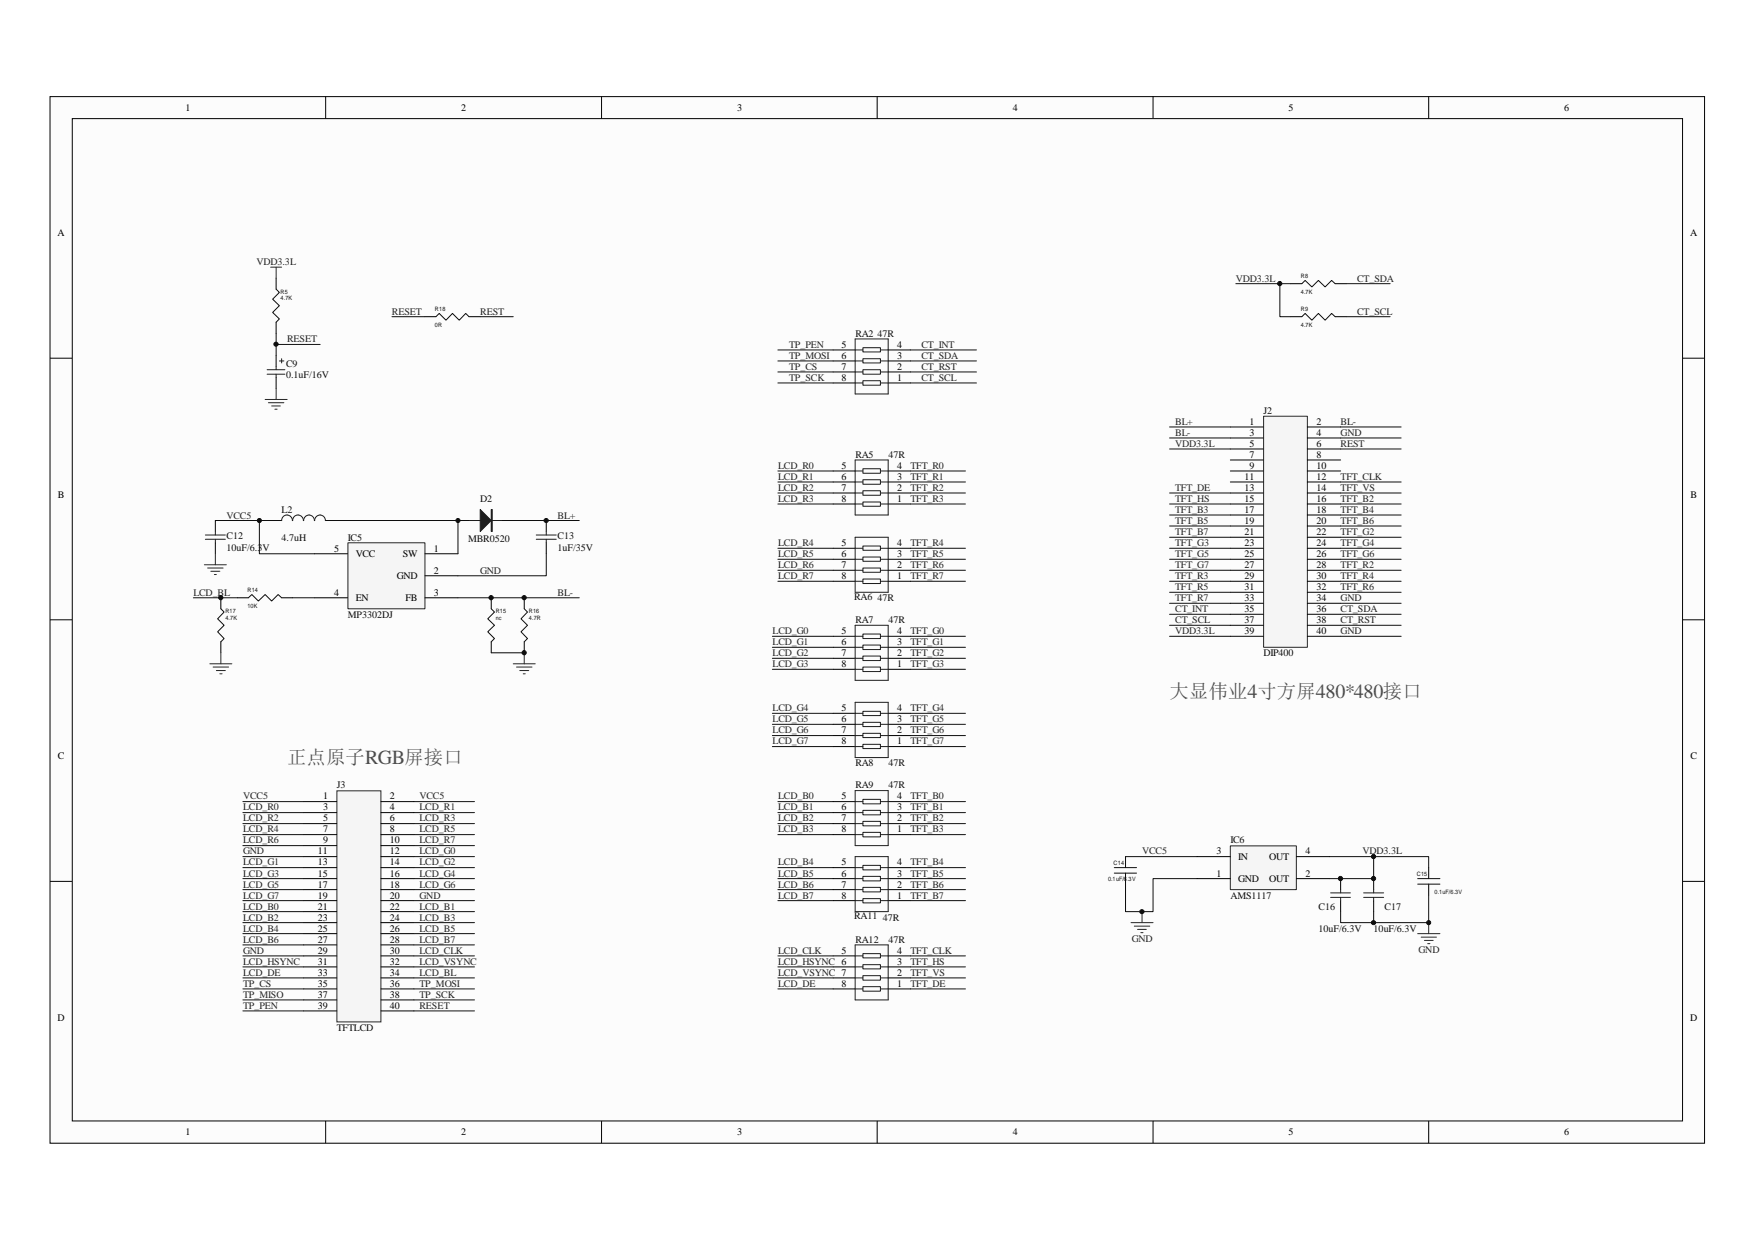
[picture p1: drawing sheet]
<svg xmlns="http://www.w3.org/2000/svg" width="297mm" height="210mm" viewBox="0 0 297 210" stroke-linecap="round" stroke-linejoin="round" font-family="sans-serif">
<path d="M8.5 16.4h280v177.1h-280z" fill="#fcfcfc"/>
<path d="M8.5 16.4h280v177.1h-280z" fill="none" stroke="#000" stroke-width=".17"/>
<path d="M12.3 20.1h272.5v169.7h-272.5z" fill="#fcfcfc"/>
<g fill="none" stroke="#000" stroke-width=".17">
<path d="M55.1 16.3v3.7M101.8 16.3v3.7M148.5 16.3v3.7M195.2 16.3v3.7M241.8 16.3v3.7M12.2 20.1h272.6v169.7h-272.6zM8.5 60.6h3.7M284.8 60.6h3.7M8.5 104.9h3.7M284.8 104.9h3.7M8.5 149.2h3.7M284.8 149.2h3.7"/>
<path d="M55.1 189.8v3.7M101.8 189.8v3.7M148.5 189.8v3.7M195.2 189.8v3.7M241.8 189.8v3.7"/>
</g>
<path d="M57.1 133.9h7.4v39.1h-7.4z" fill="#f5f5f5"/>
<path d="M57 133.9h7.5v39.1h-7.5z" fill="none" stroke="#262626" stroke-width=".17"/>
<g fill="none" stroke="#000" stroke-width=".17">
<path d="M141 79.7h3.7M150.3 79.7h3.8M141 85.3h3.7M141 83.5h3.7M141 81.6h3.7M141 98.4h3.7M141 96.5h3.7M141 94.7h3.7M141 92.8h3.7M150.3 85.3h3.8M150.3 83.5h3.8M150.3 81.6h3.8"/>
<path d="M150.3 98.4h3.8M150.3 96.5h3.8M150.3 94.7h3.8M150.3 92.8h3.8M141 113.3h3.7M141 111.4h3.7M141 109.6h3.7M141 107.7h3.7M150.3 113.3h3.8M150.3 111.4h3.8M150.3 109.6h3.8M150.3 107.7h3.8"/>
<path d="M51.4 135.7h5.6M51.4 137.6h5.6M51.4 139.4h5.6M64.5 135.7h5.6M64.5 137.6h5.6M64.5 139.4h5.6M141 135.7h3.7M141 137.6h3.7M141 139.4h3.7M141 126.4h3.7M141 124.5h3.7M141 122.6h3.7"/>
<path d="M141 120.7h3.7M150.3 135.7h3.8M150.3 137.6h3.8M150.3 139.4h3.8M150.3 126.4h3.8M150.3 124.5h3.8M150.3 122.6h3.8M150.3 120.7h3.8M51.4 141.3h5.6M51.4 143.1h5.6M51.4 145h5.6M51.4 146.9h5.6"/>
<path d="M51.4 148.7h5.6M51.4 150.6h5.6M51.4 152.5h5.6M51.4 154.3h5.6M51.4 156.2h5.6M51.4 158h5.6M51.4 159.9h5.6M64.5 141.3h5.6M64.5 143.1h5.6M64.5 145h5.6M64.5 146.9h5.6M64.5 148.7h5.6"/>
<path d="M64.5 150.6h5.6M64.5 152.5h5.6M64.5 154.3h5.6M64.5 156.2h5.6M64.5 158h5.6M64.5 159.9h5.6M141 141.3h3.7M141 146.9h3.7M141 148.7h3.7M141 150.6h3.7M141 152.5h3.7M150.3 141.3h3.8"/>
<path d="M150.3 146.9h3.8M150.3 148.7h3.8M150.3 150.6h3.8M150.3 152.5h3.8M51.4 161.8h5.6M51.4 163.7h5.6M51.4 165.5h5.6M51.4 167.4h5.6M51.4 169.3h5.6M51.4 171.1h5.6M64.5 161.8h5.6M64.5 163.7h5.6"/>
<path d="M64.5 165.5h5.6M64.5 167.4h5.6M64.5 169.3h5.6M64.5 171.1h5.6M141 161.8h3.7M141 163.7h3.7M141 165.5h3.7M141 167.4h3.7M150.3 161.8h3.8M150.3 163.7h3.8M150.3 165.5h3.8M150.3 167.4h3.8"/>
</g>
<g fill="none" stroke="#0e0e0e" stroke-width=".17">
<path d="M131.7 79.7h9.3M154.1 79.7h9.3M131.7 81.6h9.3M131.7 83.5h9.3M131.7 85.3h9.3M131.7 92.8h9.3M131.7 94.7h9.3M131.7 96.5h9.3M131.7 98.4h9.3M154.1 81.6h9.3M154.1 83.5h9.3M154.1 85.3h9.3"/>
<path d="M154.1 92.8h9.3M154.1 94.7h9.3M154.1 96.5h9.3M154.1 98.4h9.3M130.7 107.7h10.3M130.7 109.6h10.3M130.7 111.4h10.3M130.7 113.3h10.3M154.1 107.7h9.3M154.1 109.6h9.3M154.1 111.4h9.3M154.1 113.3h9.3"/>
<path d="M41.1 135.7h10.3M41.1 137.6h10.3M41.1 139.4h10.3M70.1 135.7h10.2M70.1 137.6h10.2M70.1 139.4h10.2M130.7 120.7h10.3M130.7 122.6h10.3M130.7 124.5h10.3M130.7 126.4h10.3M131.7 135.7h9.3M131.7 137.6h9.3"/>
<path d="M131.7 139.4h9.3M154.1 135.7h9.3M154.1 137.6h9.3M154.1 139.4h9.3M154.1 120.7h9.3M154.1 122.6h9.3M154.1 124.5h9.3M154.1 126.4h9.3M41.1 141.3h10.3M41.1 143.1h10.3M41.1 145h10.3M41.1 146.9h10.3"/>
<path d="M41.1 148.7h10.3M41.1 150.6h10.3M41.1 152.5h10.3M41.1 154.3h10.3M41.1 156.2h10.3M41.1 158h10.3M41.1 159.9h10.3M70.1 141.3h10.2M70.1 143.1h10.2M70.1 145h10.2M70.1 146.9h10.2M70.1 148.7h10.2"/>
<path d="M70.1 150.6h10.2M70.1 152.5h10.2M70.1 154.3h10.2M70.1 156.2h10.2M70.1 158h10.2M70.1 159.9h10.2M131.7 141.3h9.3M131.7 146.9h9.3M131.7 148.7h9.3M131.7 150.6h9.3M131.7 152.5h9.3M154.1 141.3h9.3"/>
<path d="M154.1 146.9h9.3M154.1 148.7h9.3M154.1 150.6h9.3M154.1 152.5h9.3M41.1 161.8h10.3M41.1 163.7h10.3M41.1 165.5h10.3M41.1 167.4h10.3M41.1 169.3h10.3M41.1 171.1h10.3M70.1 161.8h10.2M70.1 163.7h10.2"/>
<path d="M70.1 165.5h10.2M70.1 167.4h10.2M70.1 169.3h10.2M70.1 171.1h10.2M131.7 161.8h9.3M131.7 163.7h9.3M131.7 165.5h9.3M131.7 167.4h9.3M154.1 161.8h9.3M154.1 163.7h9.3M154.1 165.5h9.3M154.1 167.4h9.3"/>
</g>
<g fill="none" stroke="#1c1c1c" stroke-width=".17">
<path d="M144.7 77.9h5.6v9.3h-5.6zM144.7 79.7h1.3M146 79.3h3v.8h-3zM149 79.7h1.3M144.7 90.9h5.6v9.4h-5.6zM144.7 85.3h1.3M144.7 83.5h1.3M144.7 81.6h1.3M144.7 98.4h1.3M144.7 96.5h1.3M144.7 94.7h1.3M144.7 92.8h1.3"/>
<path d="M146 85h3v.7h-3zM146 83.1h3v.7h-3zM146 81.2h3v.8h-3zM146 98h3v.8h-3zM146 96.2h3v.7h-3zM146 94.3h3v.7h-3zM146 92.4h3v.7h-3zM149 85.3h1.3M149 83.5h1.3M149 81.6h1.3M149 98.4h1.3M149 96.5h1.3"/>
<path d="M149 94.7h1.3M149 92.8h1.3M144.7 105.8h5.6v9.4h-5.6zM144.7 118.9h5.6v9.3h-5.6zM144.7 113.3h1.3M144.7 111.4h1.3M144.7 109.6h1.3M144.7 107.7h1.3M146 112.9h3v.8h-3zM146 111.1h3v.7h-3zM146 109.2h3v.8h-3zM146 107.3h3v.8h-3z"/>
<path d="M149 113.3h1.3M149 111.4h1.3M149 109.6h1.3M149 107.7h1.3M144.7 133.8h5.6v9.3h-5.6zM144.7 126.4h1.3M144.7 124.5h1.3M144.7 122.6h1.3M144.7 120.7h1.3M144.7 139.4h1.3M144.7 137.6h1.3M144.7 135.7h1.3"/>
<path d="M146 126h3v.7h-3zM146 124.1h3v.8h-3zM146 122.3h3v.7h-3zM146 120.4h3v.7h-3zM146 139h3v.8h-3zM146 137.2h3v.7h-3zM146 135.3h3v.8h-3zM149 126.4h1.3M149 124.5h1.3M149 122.6h1.3M149 120.7h1.3M149 139.4h1.3"/>
<path d="M149 137.6h1.3M149 135.7h1.3M144.7 145h5.6v9.3h-5.6zM144.7 159.9h5.6v9.4h-5.6zM144.7 141.3h1.3M144.7 152.5h1.3M144.7 150.6h1.3M144.7 148.7h1.3M144.7 146.9h1.3M146 140.9h3v.8h-3zM146 152.1h3v.7h-3zM146 150.2h3v.8h-3z"/>
<path d="M146 148.4h3v.7h-3zM146 146.5h3v.7h-3zM149 141.3h1.3M149 152.5h1.3M149 150.6h1.3M149 148.7h1.3M149 146.9h1.3M144.7 167.4h1.3M144.7 165.5h1.3M144.7 163.7h1.3M144.7 161.8h1.3M146 167h3v.8h-3z"/>
<path d="M146 165.2h3v.7h-3zM146 163.3h3v.7h-3zM146 161.4h3v.8h-3zM149 167.4h1.3M149 165.5h1.3M149 163.7h1.3M149 161.8h1.3"/>
</g>
<path d="M213.9 70.5h7.4v39.1h-7.4z" fill="#f5f5f5"/>
<path d="M213.9 70.5h7.4v39.1h-7.4z" fill="none" stroke="#262626" stroke-width=".17"/>
<g fill="none" stroke="#000" stroke-width=".17">
<path d="M141 59.2h3.7M150.3 59.2h3.8M141 64.8h3.7M141 63h3.7M141 61.1h3.7M150.3 64.8h3.8M150.3 63h3.8M150.3 61.1h3.8M208.2 72.3h5.6M208.2 74.1h5.6M208.2 76h5.6M208.2 77.9h5.6"/>
<path d="M208.2 79.7h5.6M221.3 72.3h5.6M221.3 74.1h5.6M221.3 76h5.6M221.3 77.9h5.6M221.3 79.7h5.6M77.5 88.1h1.9M85 88.1h1.9M208.2 81.6h5.6M208.2 83.5h5.6M208.2 85.3h5.6M208.2 87.2h5.6"/>
<path d="M208.2 89h5.6M208.2 90.9h5.6M208.2 92.8h5.6M208.2 94.7h5.6M208.2 96.5h5.6M208.2 98.4h5.6M221.3 81.6h5.6M221.3 83.5h5.6M221.3 85.3h5.6M221.3 87.2h5.6M221.3 89h5.6M221.3 90.9h5.6"/>
<path d="M221.3 92.8h5.6M221.3 94.7h5.6M221.3 96.5h5.6M221.3 98.4h5.6M208.2 100.3h5.6M208.2 102.1h5.6M208.2 104h5.6M208.2 105.8h5.6M208.2 107.7h5.6M221.3 100.3h5.6M221.3 102.1h5.6M221.3 104h5.6"/>
<path d="M221.3 105.8h5.6M221.3 107.7h5.6"/>
</g>
<g fill="none" stroke="#0e0e0e" stroke-width=".17">
<path d="M131.7 59.2h9.3M154.1 59.2h11.2M131.7 61.1h9.3M131.7 63h9.3M131.7 64.8h9.3M154.1 61.1h11.2M154.1 63h11.2M154.1 64.8h11.2M198 72.3h10.2M198 74.1h10.2M198 76h10.2M226.9 72.3h10.3"/>
<path d="M226.9 74.1h10.3M226.9 76h10.3M198 83.5h10.2M198 85.3h10.2M198 87.2h10.2M198 89h10.2M198 90.9h10.2M198 92.8h10.2M198 94.7h10.2M198 96.5h10.2M198 98.4h10.2M226.9 81.6h10.3"/>
<path d="M226.9 83.5h10.3M226.9 85.3h10.3M226.9 87.2h10.3M226.9 89h10.3M226.9 90.9h10.3M226.9 92.8h10.3M226.9 94.7h10.3M226.9 96.5h10.3M226.9 98.4h10.3M198 100.3h10.2M198 102.1h10.2M198 105.8h10.2"/>
<path d="M198 107.7h10.2M226.9 100.3h10.3M226.9 102.1h10.3M226.9 104h10.3M226.9 105.8h10.3M226.9 107.7h10.3"/>
</g>
<g fill="none" stroke="#1c1c1c" stroke-width=".17">
<path d="M144.7 57.4h5.6v9.3h-5.6zM144.7 59.2h1.3M146 58.9h3v.7h-3zM149 59.2h1.3M144.7 64.8h1.3M144.7 63h1.3M144.7 61.1h1.3M146 64.4h3v.8h-3zM146 62.6h3v.7h-3zM146 60.7h3v.7h-3zM149 64.8h1.3M149 63h1.3"/>
<path d="M149 61.1h1.3M79.4 88.1h5.6"/>
</g>
<g fill="#1c1c1c" stroke="#1c1c1c" stroke-width=".17">
<path d="M83.1 86.2h.2v3.8h-.2z" fill-rule="evenodd"/>
<path d="M81.3 86.2l1.8 1.9-1.8 1.9z" fill-rule="evenodd"/>
</g>
<path d="M58.9 91.9h13v11.2h-13z" fill="#f5f5f5"/>
<g fill="none" stroke="#262626" stroke-width=".17">
<path d="M34.6 95.6h3.7M35.1 96.2h2.7M35.7 96.7h1.5M36.3 97.3h.3M36.4 93.7v1.9M58.9 91.9h13v11.2h-13zM35.5 112.4h3.7M36.1 112.9h2.6M36.6 113.5h1.5M37.2 114.1h.4M37.4 110.5v1.9M86.9 112.4h3.7"/>
<path d="M87.4 112.9h2.6M88 113.5h1.5M88.6 114.1h.3M88.7 110.5v1.9M191.4 156.2h3.8M192 156.8h2.6M192.5 157.3h1.5M193.1 157.9h.4M193.3 154.3v1.9M239.9 158h3.8M240.5 158.6h2.6M241.1 159.2h1.5"/>
<path d="M241.6 159.7h.4M241.8 156.2v1.8"/>
</g>
<g fill="none" stroke="#000" stroke-width=".17">
<path d="M36.4 88.1v1.9M36.4 91.9v1.8M43.9 88.1h3.8M53.3 93.7h5.5M55.1 88.1h3.7M71.9 93.7h5.6M71.9 97.5h5.6M92.5 88.1v1.9M92.5 91.9v1.8M37.4 101.2v1.9M37.4 108.6v1.9M40.2 101.2h1.8"/>
<path d="M47.7 101.2h1.8M53.3 101.2h5.5M71.9 101.2h5.6M83.1 101.2v1.9M83.1 108.6v1.9M88.7 101.2v1.9M88.7 108.6v1.9M190.5 145v1.9M190.5 147.8v1.9M241.8 146.9v1.8M241.8 149.7v1.8"/>
</g>
<g fill="none" stroke="#0e0e0e" stroke-width=".17">
<path d="M36.4 88.1h7.5v5.6h9.4M58.8 88.1h18.7v5.6M86.9 88.1h11.1M92.5 93.7v3.8h-15M32.7 101.2h7.5M37.4 103.1l.5 .5-1.1 1.1 1.1 1.1-1.1 1.1 1.1 1.2-.5 .5M42 101.2l.6-.6 1.1 1.1 1.2-1.1 1.1 1.1 1.1-1.1 .6 .6M49.5 101.2h3.8M77.5 101.2h20.5M83.1 103.1l.6 .5-1.2 1.1 1.2 1.1-1.2 1.1 1.2 1.2-.6 .5M83.1 110.5h5.6M88.7 103.1l.6 .5-1.1 1.1 1.1 1.1-1.1 1.1 1.1 1.2-.6 .5"/>
<path d="M188.6 146.9h3.8M188.6 147.8h3.8M190.5 145h12.1M202.6 148.7h-7.4v5.6h-4.7v-4.6M225 145h16.8v1.9M239.9 148.7h3.8M239.9 149.7h3.8"/>
</g>
<path d="M34.8 91.3h3.3M34.8 90.6h3.3M36.4 90v.6M36.4 91.3v.6M47.7 88.1a.91 .91 0 0 1 .9-.9 .91 .91 0 0 1 .9 .9M49.5 88.1a.91 .91 0 0 1 .9-.9 .91 .91 0 0 1 1 .9M51.4 88.1a.91 .91 0 0 1 .9-.9 .91 .91 0 0 1 .9 .9M53.3 88.1a.91 .91 0 0 1 .9-.9 .91 .91 0 0 1 .9 .9M90.8 91.3h3.3M90.8 90.6h3.3M92.5 90v.6M92.5 91.3v.6" fill="none" stroke="#1c1c1c" stroke-width=".17"/>
<path d="M208.3 143.2h11.1v7.4h-11.1z" fill="#f5f5f5"/>
<path d="M45.8 45.2h1.9M46.7 45.2v1.9M44.9 67.6h3.7M45.4 68.2h2.6M46 68.7h1.5M46.5 69.3h.4M46.7 65.8v1.8M208.2 143.2h11.2v7.4h-11.2z" fill="none" stroke="#262626" stroke-width=".17"/>
<g fill="none" stroke="#000" stroke-width=".17">
<path d="M46.7 47.1v1.9M46.7 54.5v1.9M71.9 53.6h1.9M79.4 53.6h1.9M218.5 48h1.8M218.5 53.6h1.8M226 48h1.8M226 53.6h1.8M46.7 60.2v1.8M46.7 63.9v1.9M202.6 145h5.6M202.6 148.7h5.6"/>
<path d="M219.4 145h5.6M219.4 148.7h5.6M226.9 148.7v1.9M226.9 152.5v1.8M232.5 148.7v1.9M232.5 152.5v1.8"/>
</g>
<g fill="none" stroke="#1c1c1c" stroke-width=".17">
<path d="M45.2 63.3h3M45.2 62.6h3M46.7 62v.6M46.7 63.3v.6M47.3 61.1h.7M47.7 60.7v.7M225.2 151.9h3.4M225.2 151.1h3.4M226.9 150.6v.5M226.9 151.9v.6M230.8 151.9h3.4M230.8 151.1h3.4"/>
<path d="M232.5 150.6v.5M232.5 151.9v.6"/>
</g>
<g fill="none" stroke="#0e0e0e" stroke-width=".17">
<path d="M46.7 49l.6 .5-1.2 1.1 1.2 1.1-1.2 1.2 1.2 1.1-.6 .5M46.7 56.4v3.8M46.7 58.3h7.5M66.3 53.6h5.6M73.8 53.6l.5-.5 1.2 1.1 1.1-1.1 1.1 1.1 1.1-1.1 .6 .5M81.3 53.6h5.6M209.2 48h9.3M216.6 48v5.6h1.9M220.3 48l.6-.5 1.1 1.1 1.1-1.1 1.2 1.1 1.1-1.1 .6 .5M220.3 53.6l.6-.5 1.1 1.1 1.1-1.1 1.2 1.1 1.1-1.1 .6 .5M227.8 48h7.5M227.8 53.6h7.5"/>
<path d="M198 104h10.2M232.5 145v3.7h-7.5M232.5 154.3v1.9M241.8 151.5v4.7h-14.9v-1.9"/>
</g>
<g fill="#0e0e0e" stroke="#0e0e0e" stroke-width=".17">
<circle cx="37.4" cy="101.2" r=".36"/>
<circle cx="43.9" cy="88.1" r=".35"/>
<circle cx="46.7" cy="58.3" r=".35"/>
<circle cx="77.5" cy="88.1" r=".35"/>
<circle cx="83.1" cy="101.2" r=".36"/>
<circle cx="88.7" cy="110.5" r=".36"/>
<circle cx="88.7" cy="101.2" r=".36"/>
<circle cx="92.4" cy="88.1" r=".35"/>
<circle cx="193.3" cy="154.3" r=".35"/>
<circle cx="216.6" cy="48" r=".36"/>
<circle cx="226.9" cy="148.7" r=".37"/>
<circle cx="232.5" cy="156.2" r=".35"/>
<circle cx="232.5" cy="148.7" r=".36"/>
<circle cx="232.5" cy="145" r=".36"/>
<circle cx="241.8" cy="156.2" r=".35"/>
</g>
<g font-size="3.3" fill="#4c4c4c">
<text x="198" y="118.1">大显伟业4寸方屏480*480接口</text>
<text x="48.6" y="129.3">正点原子RGB屏接口</text>
</g>
<g font-size="1.7">
<text x="31.4" y="18.7">1</text>
<text x="78.1" y="18.7">2</text>
<text x="124.8" y="18.7">3</text>
<text x="171.4" y="18.7">4</text>
<text x="218.1" y="18.7">5</text>
<text x="264.8" y="18.7">6</text>
<text x="9.7" y="39.9">A</text>
<text x="286.1" y="39.9">A</text>
<text x="142.4" y="58.9">5</text>
<text x="151.8" y="58.9">4</text>
<text x="142.4" y="64.4">8</text>
<text x="142.4" y="62.6">7</text>
<text x="142.4" y="60.7">6</text>
<text x="151.8" y="64.4">1</text>
<text x="151.8" y="62.6">2</text>
<text x="151.8" y="60.7">3</text>
<text x="211.5" y="71.9">1</text>
<text x="222.8" y="71.9">2</text>
<text x="211.5" y="73.8">3</text>
<text x="211.5" y="75.6">5</text>
<text x="211.5" y="77.5">7</text>
<text x="222.8" y="73.8">4</text>
<text x="222.8" y="75.6">6</text>
<text x="222.8" y="77.5">8</text>
<text x="142.4" y="83.1">7</text>
<text x="142.4" y="81.3">6</text>
<text x="142.4" y="79.4">5</text>
<text x="151.8" y="83.1">2</text>
<text x="151.8" y="81.3">3</text>
<text x="151.8" y="79.4">4</text>
<text x="210.7" y="81.3">11</text>
<text x="210.7" y="83.1">13</text>
<text x="211.5" y="79.4">9</text>
<text x="222.8" y="79.4">10</text>
<text x="222.8" y="81.3">12</text>
<text x="222.8" y="83.1">14</text>
<text x="9.8" y="84.2">B</text>
<text x="142.4" y="85">8</text>
<text x="151.8" y="85">1</text>
<text x="210.7" y="85">15</text>
<text x="210.7" y="86.8">17</text>
<text x="210.7" y="88.7">19</text>
<text x="222.8" y="85">16</text>
<text x="222.8" y="86.8">18</text>
<text x="222.8" y="88.7">20</text>
<text x="286.1" y="84.2">B</text>
<text x="56.6" y="93.4">5</text>
<text x="60.2" y="94.3">VCC</text>
<text x="68.2" y="94.3">SW</text>
<text x="73.4" y="93.4">1</text>
<text x="142.4" y="94.3">6</text>
<text x="142.4" y="92.4">5</text>
<text x="151.8" y="94.3">3</text>
<text x="151.8" y="92.4">4</text>
<text x="210.7" y="90.6">21</text>
<text x="210.7" y="92.4">23</text>
<text x="210.7" y="94.3">25</text>
<text x="222.8" y="90.6">22</text>
<text x="222.8" y="92.4">24</text>
<text x="222.8" y="94.3">26</text>
<text x="56.6" y="100.8">4</text>
<text x="60.2" y="101.7">EN</text>
<text x="67.1" y="98">GND</text>
<text x="68.6" y="101.7">FB</text>
<text x="73.4" y="97.1">2</text>
<text x="73.4" y="100.8">3</text>
<text x="142.4" y="98">8</text>
<text x="142.4" y="96.2">7</text>
<text x="151.8" y="98">1</text>
<text x="151.8" y="96.2">2</text>
<text x="210.7" y="96.2">27</text>
<text x="210.7" y="98">29</text>
<text x="210.7" y="99.9">31</text>
<text x="210.7" y="101.7">33</text>
<text x="222.8" y="96.2">28</text>
<text x="222.8" y="98">30</text>
<text x="222.8" y="99.9">32</text>
<text x="222.8" y="101.7">34</text>
<text x="142.4" y="107.3">5</text>
<text x="151.8" y="107.3">4</text>
<text x="210.7" y="103.6">35</text>
<text x="210.7" y="105.5">37</text>
<text x="210.7" y="107.3">39</text>
<text x="222.8" y="103.6">36</text>
<text x="222.8" y="105.5">38</text>
<text x="222.8" y="107.3">40</text>
<text x="142.4" y="113">8</text>
<text x="142.4" y="111.1">7</text>
<text x="142.4" y="109.2">6</text>
<text x="151.8" y="113">1</text>
<text x="151.8" y="111.1">2</text>
<text x="151.8" y="109.2">3</text>
<text x="142.4" y="126">8</text>
<text x="142.4" y="124.1">7</text>
<text x="142.4" y="122.3">6</text>
<text x="142.4" y="120.4">5</text>
<text x="151.8" y="126">1</text>
<text x="151.8" y="124.1">2</text>
<text x="151.8" y="122.3">3</text>
<text x="151.8" y="120.4">4</text>
<text x="9.8" y="128.5">C</text>
<text x="286.1" y="128.5">C</text>
<text x="54.7" y="135.3">1</text>
<text x="54.7" y="137.2">3</text>
<text x="66" y="135.3">2</text>
<text x="66" y="137.2">4</text>
<text x="142.4" y="137.2">6</text>
<text x="142.4" y="135.3">5</text>
<text x="151.8" y="137.2">3</text>
<text x="151.8" y="135.3">4</text>
<text x="54.7" y="139">5</text>
<text x="54.7" y="140.9">7</text>
<text x="54.7" y="142.8">9</text>
<text x="66" y="139">6</text>
<text x="66" y="140.9">8</text>
<text x="66" y="142.8">10</text>
<text x="142.4" y="140.9">8</text>
<text x="142.4" y="139">7</text>
<text x="151.8" y="140.9">1</text>
<text x="151.8" y="139">2</text>
<text x="53.8" y="144.6">11</text>
<text x="53.8" y="146.5">13</text>
<text x="53.8" y="148.4">15</text>
<text x="66" y="144.6">12</text>
<text x="66" y="146.5">14</text>
<text x="66" y="148.4">16</text>
<text x="142.4" y="148.4">6</text>
<text x="142.4" y="146.5">5</text>
<text x="151.8" y="148.4">3</text>
<text x="151.8" y="146.5">4</text>
<text x="205.9" y="144.6">3</text>
<text x="205.9" y="148.4">1</text>
<text x="209.5" y="145.6">IN</text>
<text x="209.5" y="149.3">GND</text>
<text x="214.8" y="149.3">OUT</text>
<text x="214.8" y="145.6">OUT</text>
<text x="220.9" y="148.4">2</text>
<text x="220.9" y="144.6">4</text>
<text x="53.8" y="150.3">17</text>
<text x="53.8" y="152.1">19</text>
<text x="53.8" y="154">21</text>
<text x="53.8" y="155.8">23</text>
<text x="66" y="150.3">18</text>
<text x="66" y="152.1">20</text>
<text x="66" y="154">22</text>
<text x="66" y="155.8">24</text>
<text x="142.4" y="152.1">8</text>
<text x="142.4" y="150.3">7</text>
<text x="151.8" y="152.1">1</text>
<text x="151.8" y="150.3">2</text>
<text x="53.8" y="157.7">25</text>
<text x="53.8" y="159.6">27</text>
<text x="53.8" y="161.4">29</text>
<text x="66" y="157.7">26</text>
<text x="66" y="159.6">28</text>
<text x="66" y="161.4">30</text>
<text x="142.4" y="161.4">5</text>
<text x="151.8" y="161.4">4</text>
<text x="53.8" y="163.3">31</text>
<text x="53.8" y="165.2">33</text>
<text x="53.8" y="167">35</text>
<text x="66" y="163.3">32</text>
<text x="66" y="165.2">34</text>
<text x="66" y="167">36</text>
<text x="142.4" y="167">8</text>
<text x="151.8" y="167">1</text>
<text x="151.8" y="165.2">2</text>
<text x="151.8" y="163.3">3</text>
<text x="9.7" y="172.8">D</text>
<text x="53.8" y="168.9">37</text>
<text x="53.8" y="170.7">39</text>
<text x="66" y="168.9">38</text>
<text x="66" y="170.7">40</text>
<text x="286.1" y="172.8">D</text>
<text x="31.4" y="192.2">1</text>
<text x="78.1" y="192.2">2</text>
<text x="124.8" y="192.2">3</text>
<text x="171.4" y="192.2">4</text>
<text x="218.1" y="192.2">5</text>
<text x="264.8" y="192.2">6</text>
</g>
<g font-size="1.7" fill="#262626">
<text x="43.4" y="44.8">VDD3.3L</text>
<text x="209.2" y="47.7">VDD3.3L</text>
<text x="229.7" y="47.7">CT_SDA</text>
<text x="66.3" y="53.3">RESET</text>
<text x="81.3" y="53.3">REST</text>
<text x="229.7" y="53.3">CT_SCL</text>
<text x="48.6" y="57.9">RESET</text>
<text x="133.6" y="58.9">TP_PEN</text>
<text x="156" y="58.9">CT_INT</text>
<text x="133.6" y="64.4">TP_SCK</text>
<text x="133.6" y="60.7">TP_MOSI</text>
<text x="133.6" y="62.6">TP_CS</text>
<text x="156" y="64.4">CT_SCL</text>
<text x="156" y="60.7">CT_SDA</text>
<text x="156" y="62.6">CT_RST</text>
<text x="198.9" y="71.9">BL+</text>
<text x="226.9" y="71.9">BL-</text>
<text x="198.9" y="73.8">BL-</text>
<text x="198.9" y="75.6">VDD3.3L</text>
<text x="226.9" y="75.6">REST</text>
<text x="226.9" y="73.8">GND</text>
<text x="131.7" y="83.1">LCD_R2</text>
<text x="131.7" y="81.3">LCD_R1</text>
<text x="131.7" y="79.4">LCD_R0</text>
<text x="154.1" y="79.4">TFT_R0</text>
<text x="154.1" y="81.3">TFT_R1</text>
<text x="154.1" y="83.1">TFT_R2</text>
<text x="198.9" y="83.1">TFT_DE</text>
<text x="226.9" y="83.1">TFT_VS</text>
<text x="226.9" y="81.3">TFT_CLK</text>
<text x="38.4" y="87.8">VCC5</text>
<text x="94.4" y="87.8">BL+</text>
<text x="131.7" y="85">LCD_R3</text>
<text x="154.1" y="85">TFT_R3</text>
<text x="198.9" y="85">TFT_HS</text>
<text x="198.9" y="86.8">TFT_B3</text>
<text x="198.9" y="88.7">TFT_B5</text>
<text x="226.9" y="85">TFT_B2</text>
<text x="226.9" y="86.8">TFT_B4</text>
<text x="226.9" y="88.7">TFT_B6</text>
<text x="131.7" y="94.3">LCD_R5</text>
<text x="131.7" y="92.4">LCD_R4</text>
<text x="154.1" y="92.4">TFT_R4</text>
<text x="154.1" y="94.3">TFT_R5</text>
<text x="198.9" y="92.4">TFT_G3</text>
<text x="198.9" y="94.3">TFT_G5</text>
<text x="198.9" y="90.6">TFT_B7</text>
<text x="226.9" y="90.6">TFT_G2</text>
<text x="226.9" y="92.4">TFT_G4</text>
<text x="226.9" y="94.3">TFT_G6</text>
<text x="32.7" y="100.8">LCD_BL</text>
<text x="81.3" y="97.1">GND</text>
<text x="94.4" y="100.8">BL-</text>
<text x="131.7" y="98">LCD_R7</text>
<text x="131.7" y="96.2">LCD_R6</text>
<text x="154.1" y="96.2">TFT_R6</text>
<text x="154.1" y="98">TFT_R7</text>
<text x="198.9" y="96.2">TFT_G7</text>
<text x="198.9" y="98">TFT_R3</text>
<text x="198.9" y="99.9">TFT_R5</text>
<text x="198.9" y="101.7">TFT_R7</text>
<text x="226.9" y="101.7">GND</text>
<text x="226.9" y="96.2">TFT_R2</text>
<text x="226.9" y="98">TFT_R4</text>
<text x="226.9" y="99.9">TFT_R6</text>
<text x="130.8" y="107.3">LCD_G0</text>
<text x="154.1" y="107.3">TFT_G0</text>
<text x="198.9" y="107.3">VDD3.3L</text>
<text x="198.9" y="103.6">CT_INT</text>
<text x="198.9" y="105.5">CT_SCL</text>
<text x="226.9" y="103.6">CT_SDA</text>
<text x="226.9" y="105.5">CT_RST</text>
<text x="226.9" y="107.3">GND</text>
<text x="130.8" y="113">LCD_G3</text>
<text x="130.8" y="111.1">LCD_G2</text>
<text x="130.8" y="109.2">LCD_G1</text>
<text x="154.1" y="109.2">TFT_G1</text>
<text x="154.1" y="111.1">TFT_G2</text>
<text x="154.1" y="113">TFT_G3</text>
<text x="130.8" y="126">LCD_G7</text>
<text x="130.8" y="124.1">LCD_G6</text>
<text x="130.8" y="122.3">LCD_G5</text>
<text x="130.8" y="120.4">LCD_G4</text>
<text x="154.1" y="122.3">TFT_G5</text>
<text x="154.1" y="124.1">TFT_G6</text>
<text x="154.1" y="126">TFT_G7</text>
<text x="154.1" y="120.4">TFT_G4</text>
<text x="41.1" y="137.2">LCD_R0</text>
<text x="41.1" y="135.3">VCC5</text>
<text x="71" y="137.2">LCD_R1</text>
<text x="71" y="135.3">VCC5</text>
<text x="131.7" y="137.2">LCD_B1</text>
<text x="131.7" y="135.3">LCD_B0</text>
<text x="154.1" y="135.3">TFT_B0</text>
<text x="154.1" y="137.2">TFT_B1</text>
<text x="41.1" y="142.8">LCD_R6</text>
<text x="41.1" y="139">LCD_R2</text>
<text x="41.1" y="140.9">LCD_R4</text>
<text x="71" y="140.9">LCD_R5</text>
<text x="71" y="142.8">LCD_R7</text>
<text x="71" y="139">LCD_R3</text>
<text x="131.7" y="140.9">LCD_B3</text>
<text x="131.7" y="139">LCD_B2</text>
<text x="154.1" y="139">TFT_B2</text>
<text x="154.1" y="140.9">TFT_B3</text>
<text x="41.1" y="144.6">GND</text>
<text x="41.1" y="146.5">LCD_G1</text>
<text x="41.1" y="148.4">LCD_G3</text>
<text x="71" y="144.6">LCD_G0</text>
<text x="71" y="146.5">LCD_G2</text>
<text x="71" y="148.4">LCD_G4</text>
<text x="131.7" y="146.5">LCD_B4</text>
<text x="131.7" y="148.4">LCD_B5</text>
<text x="154.1" y="146.5">TFT_B4</text>
<text x="154.1" y="148.4">TFT_B5</text>
<text x="193.3" y="144.6">VCC5</text>
<text x="230.6" y="144.6">VDD3.3L</text>
<text x="41.1" y="150.3">LCD_G5</text>
<text x="41.1" y="152.1">LCD_G7</text>
<text x="41.1" y="155.8">LCD_B2</text>
<text x="41.1" y="154">LCD_B0</text>
<text x="71" y="150.3">LCD_G6</text>
<text x="71" y="152.1">GND</text>
<text x="71" y="154">LCD_B1</text>
<text x="71" y="155.8">LCD_B3</text>
<text x="131.7" y="150.3">LCD_B6</text>
<text x="131.7" y="152.1">LCD_B7</text>
<text x="154.1" y="150.3">TFT_B6</text>
<text x="154.1" y="152.1">TFT_B7</text>
<text x="41.1" y="157.7">LCD_B4</text>
<text x="41.1" y="159.6">LCD_B6</text>
<text x="41.1" y="161.4">GND</text>
<text x="71" y="157.7">LCD_B5</text>
<text x="71" y="159.6">LCD_B7</text>
<text x="71" y="161.4">LCD_CLK</text>
<text x="131.7" y="161.4">LCD_CLK</text>
<text x="154.1" y="161.4">TFT_CLK</text>
<text x="191.6" y="159.5">GND</text>
<text x="240.1" y="161.4">GND</text>
<text x="41.1" y="163.3">LCD_HSYNC</text>
<text x="41.1" y="167">TP_CS</text>
<text x="41.1" y="165.2">LCD_DE</text>
<text x="71" y="167">TP_MOSI</text>
<text x="71" y="165.2">LCD_BL</text>
<text x="71" y="163.3">LCD_VSYNC</text>
<text x="131.7" y="167">LCD_DE</text>
<text x="131.7" y="165.2">LCD_VSYNC 7</text>
<text x="131.7" y="163.3">LCD_HSYNC 6</text>
<text x="154.1" y="167">TFT_DE</text>
<text x="154.1" y="165.2">TFT_VS</text>
<text x="154.1" y="163.3">TFT_HS</text>
<text x="41.1" y="168.9">TP_MISO</text>
<text x="41.1" y="170.7">TP_PEN</text>
<text x="71" y="168.9">TP_SCK</text>
<text x="71" y="170.7">RESET</text>
</g>
<g font-size="1.7" fill="#0e0e0e">
<text x="144.8" y="57">RA2</text>
<text x="148.5" y="57">47R</text>
<text x="48.4" y="62.2">C9</text>
<text x="48.4" y="64.1">0.1uF/16V</text>
<text x="213.8" y="70">J2</text>
<text x="144.8" y="77.5">RA5</text>
<text x="150.4" y="77.5">47R</text>
<text x="47.7" y="86.8">L2</text>
<text x="81.3" y="85">D2</text>
<text x="38.4" y="91.3">C12</text>
<text x="38.4" y="93.2">10uF/6.3V</text>
<text x="47.7" y="91.5">4.7uH</text>
<text x="58.9" y="91.5">IC5</text>
<text x="79.2" y="91.7">MBR0520</text>
<text x="94.4" y="91.3">C13</text>
<text x="94.4" y="93.2">1uF/35V</text>
<text x="144.6" y="101.6">RA6</text>
<text x="148.5" y="101.7">47R</text>
<text x="58.9" y="104.5">MP3302DJ</text>
<text x="144.8" y="105.5">RA7</text>
<text x="150.4" y="105.5">47R</text>
<text x="213.8" y="111.1">DIP400</text>
<text x="144.8" y="129.7">RA8</text>
<text x="150.4" y="129.7">47R</text>
<text x="57" y="133.4">J3</text>
<text x="144.8" y="133.4">RA9</text>
<text x="150.4" y="133.4">47R</text>
<text x="208.2" y="142.8">IC6</text>
<text x="144.6" y="155.6">RA11</text>
<text x="149.4" y="155.8">47R</text>
<text x="208.2" y="152.1">AMS1117</text>
<text x="223.2" y="154">C16</text>
<text x="234.4" y="154">C17</text>
<text x="144.8" y="159.6">RA12</text>
<text x="150.4" y="159.6">47R</text>
<text x="223.2" y="157.7">10uF/6.3V</text>
<text x="232.5" y="157.7">10uF/6.3V</text>
<text x="57" y="174.5">TFTLCD</text>
</g>
<g font-size="1" fill="#0e0e0e">
<text x="220.2" y="47.1">R8</text>
<text x="47.5" y="49.7">R5</text>
<text x="47.5" y="50.8">4.7K</text>
<text x="73.6" y="52.7">R18</text>
<text x="220.2" y="49.7">4.7K</text>
<text x="220.2" y="52.7">R9</text>
<text x="73.6" y="55.3">0R</text>
<text x="220.2" y="55.3">4.7K</text>
<text x="41.9" y="100.3">R14</text>
<text x="38.1" y="103.8">R17</text>
<text x="38.1" y="104.9">4.7K</text>
<text x="41.9" y="102.8">10K</text>
<text x="83.9" y="103.8">R15</text>
<text x="83.9" y="104.9">nc</text>
<text x="89.5" y="103.8">R16</text>
<text x="89.5" y="104.9">4.7R</text>
<text x="187.5" y="149.1">0.1uF/6.3V</text>
<text x="188.5" y="146.5">C14</text>
<text x="239.8" y="148.4">C15</text>
<text x="242.8" y="151.4">0.1uF/6.3V</text>
</g>
</svg>
